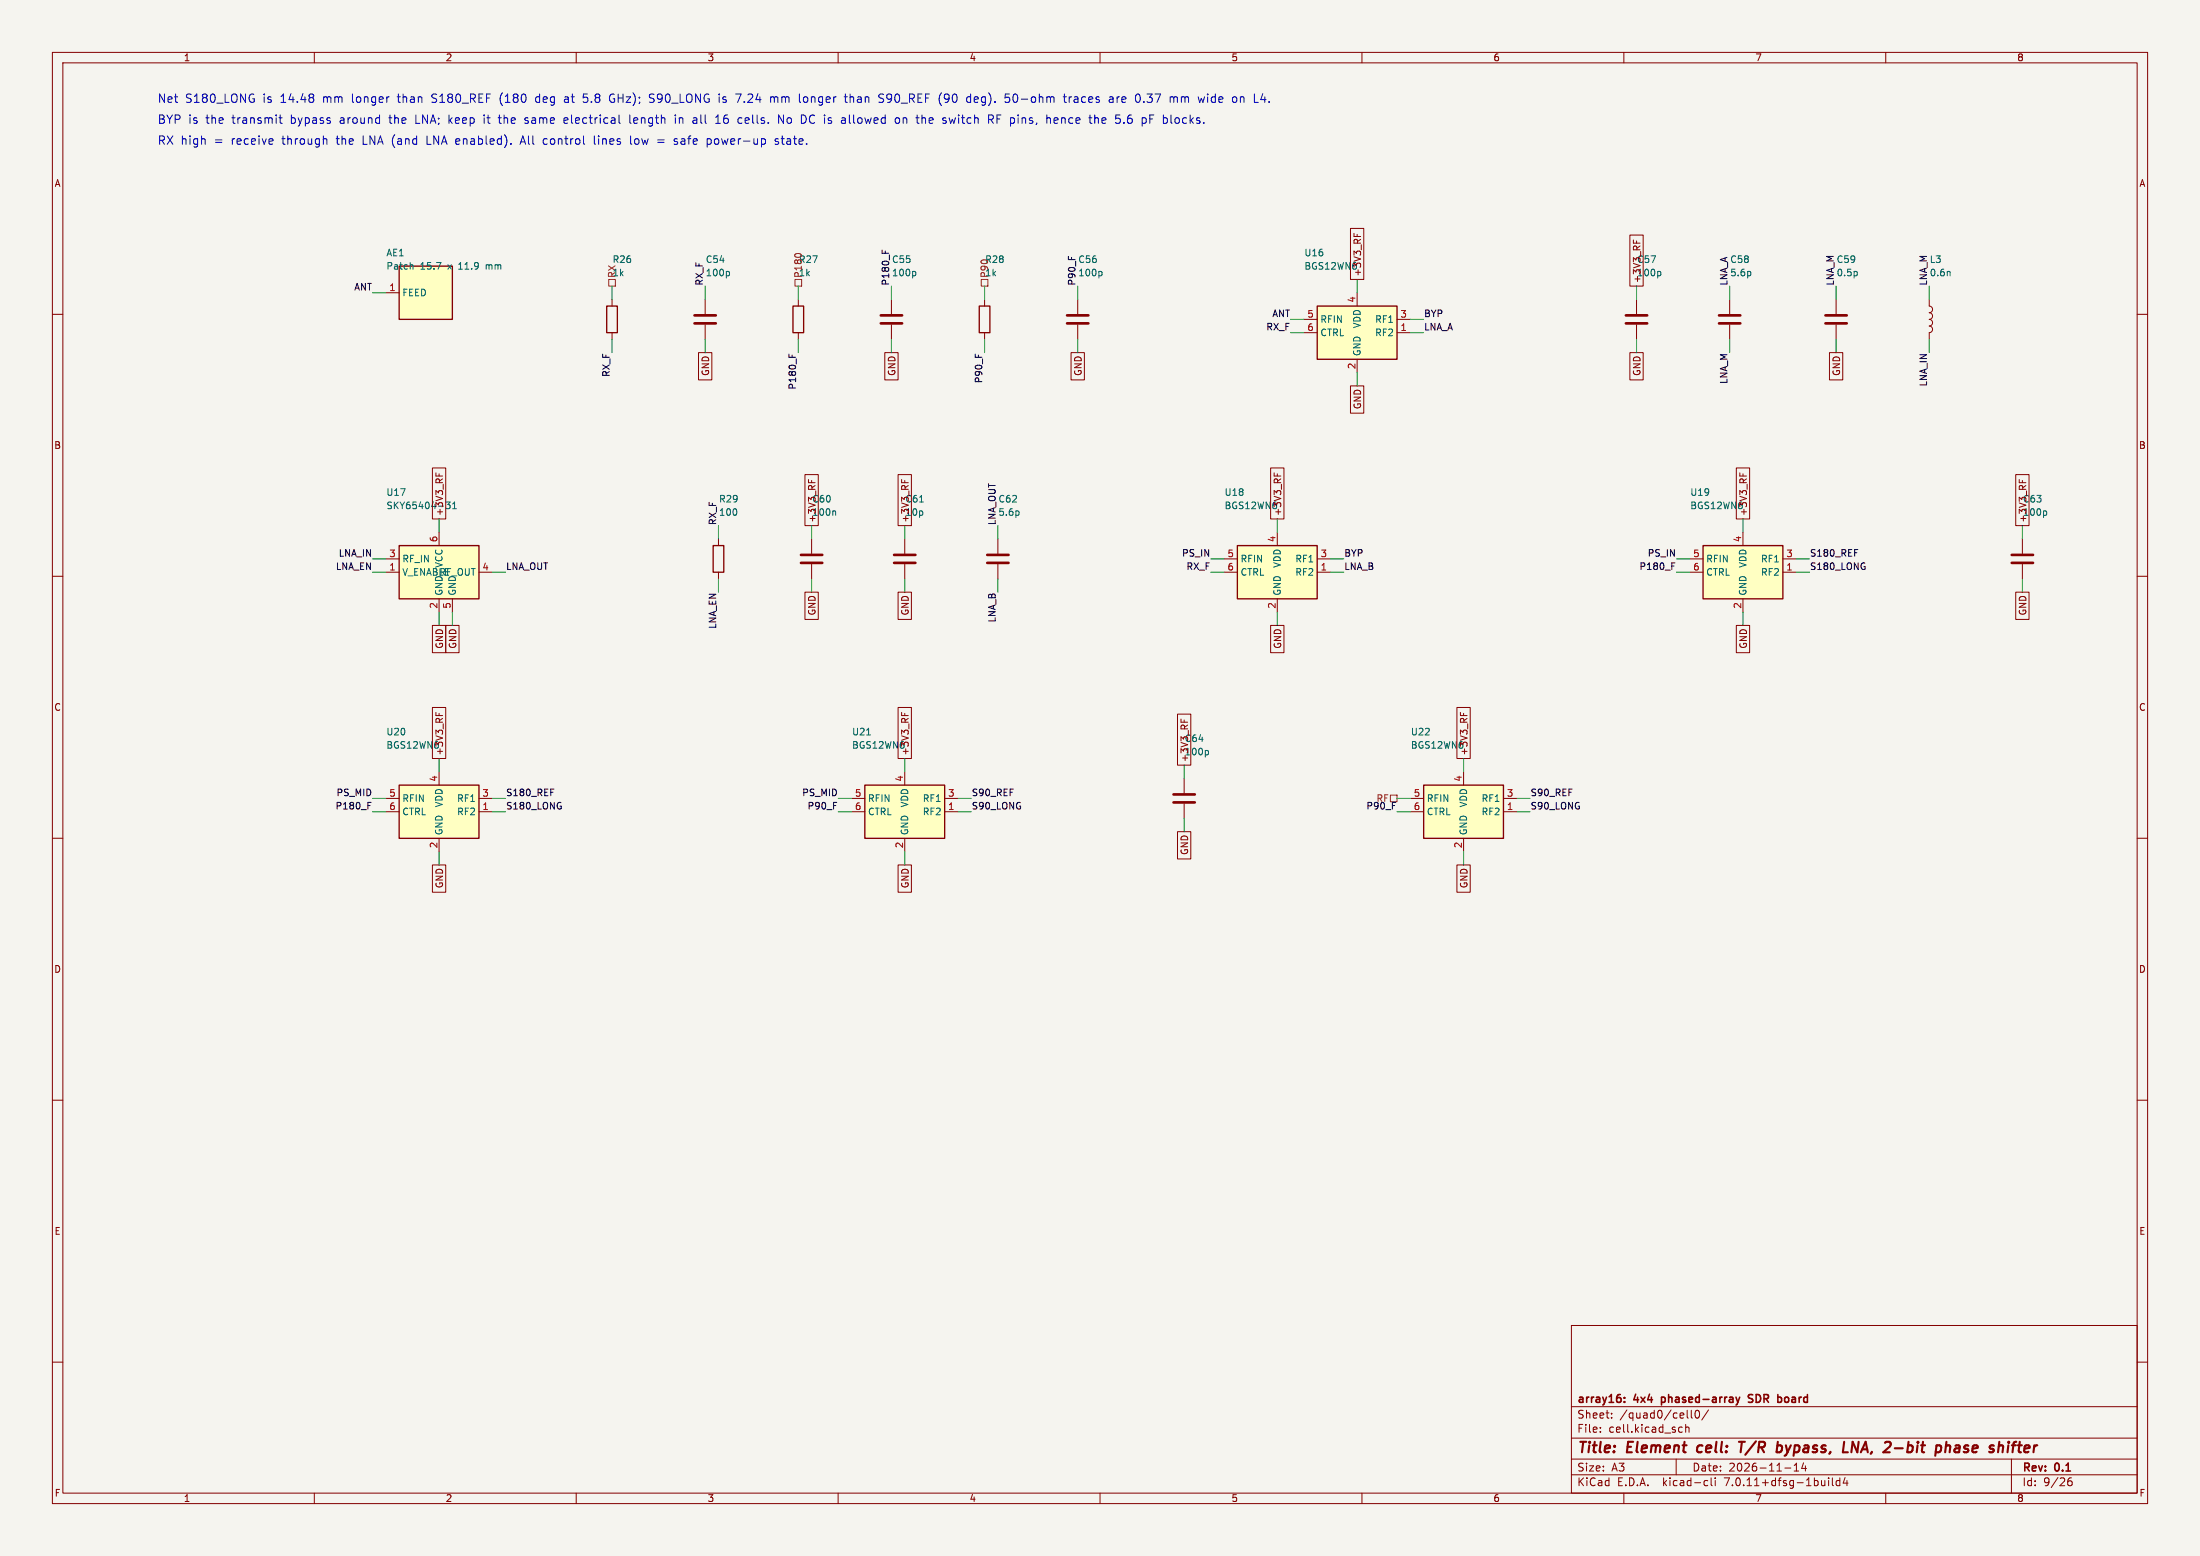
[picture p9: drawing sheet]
<svg xmlns="http://www.w3.org/2000/svg" width="420mm" height="297mm" viewBox="0 0 420 297" stroke-linecap="round" stroke-linejoin="round" font-family="sans-serif">
<path d="M0 0h420v297h-420z" fill="#f5f4ef" stroke="#f5f4ef" stroke-width=".19"/>
<g fill="none" stroke="#840000" stroke-width=".19">
<path d="M10 10h400v277h-400zM12 12h396v273h-396zM60 10v2M110 10v2M160 10v2M210 10v2M260 10v2M310 10v2M360 10v2M10 60h2M73.7 55.9h2.5M116.8 57.2v1.2"/>
<path d="M134.6 57.2v2.7M152.4 57.2v1.2M170.2 57.2v2.7M188 57.2v1.2M205.7 57.2v2.7M257.8 43.6h2.5v9.7h-2.5zM258.5 44.5v.6M259.1 55.9v2.5M259.1 44.7v.4M311.1 44.9h2.6v9.7h-2.6zM311.8 45.8v.6M312.4 57.2v2.7"/>
<path d="M312.4 46v.4M330.2 57.2v2.7M350.5 57.2v2.7M368.3 57.2v1.2a.64 .64 0 0 1 .6 .7 .64 .64 0 0 1-.6 .6 .64 .64 0 0 1 .6 .6 .64 .64 0 0 1-.6 .7 .64 .64 0 0 1 .6 .6 .64 .64 0 0 1-.6 .6 .64 .64 0 0 1 .6 .7 .64 .64 0 0 1-.6 .6v1.3M408 60h2M116.8 63.5v1.3M133.3 67.3h2.6v5.2h-2.6zM134.6 62v2.8M152.4 63.5v1.3M168.9 67.3h2.6v5.2h-2.6zM170.2 62v2.8M188 63.5v1.3"/>
<path d="M204.5 67.3h2.5v5.2h-2.5zM205.7 62v2.8M248.9 63.5h2.6M248.9 61h2.6M257.8 73.7h2.5v5.2h-2.5zM259.1 68.6v2.5M266.7 63.5h2.5M266.7 61h2.5M311.1 67.3h2.6v5.2h-2.6zM312.4 62v2.8M330.2 62v2.8M349.2 67.3h2.6v5.2h-2.6z"/>
<path d="M350.5 62v2.8M82.5 89.3h2.6v9.8h-2.6zM83.2 90.3v.6M83.8 90.4v.5M153.7 90.6h2.5v9.7h-2.5zM154.3 91.5v.6M154.9 91.7v.4M171.4 90.6h2.6v9.7h-2.6zM172.1 91.5v.6M172.7 91.7v.4M242.6 89.3h2.5v9.8h-2.5zM243.2 90.3v.6"/>
<path d="M243.8 90.4v.5M331.5 89.3h2.5v9.8h-2.5zM332.1 90.3v.6M332.7 90.4v.5M384.8 90.6h2.5v9.7h-2.5zM385.5 91.5v.6M386.1 91.7v.4M10 110h2M73.7 109.2h2.5M73.7 106.7h2.5M82.5 119.4h2.6v5.2h-2.6zM83.8 101.6v2.5"/>
<path d="M83.8 114.3v2.5M85.1 119.4h2.5v5.2h-2.5zM86.4 114.3v2.5M91.4 109.2h2.6M137.2 102.9v1.2M137.2 109.2v1.3M153.7 113h2.5v5.2h-2.5zM154.9 102.9v2.8M154.9 107.7v2.8M171.4 113h2.6v5.2h-2.6zM172.7 102.9v2.8M172.7 107.7v2.8"/>
<path d="M190.5 102.9v2.8M190.5 107.7v2.8M233.7 109.2h2.5M233.7 106.7h2.5M242.6 119.4h2.5v5.2h-2.5zM243.8 101.6v2.5M243.8 114.3v2.5M251.5 109.2h2.5M251.5 106.7h2.5M322.6 109.2h2.5M322.6 106.7h2.5M331.5 119.4h2.5v5.2h-2.5z"/>
<path d="M332.7 101.6v2.5M332.7 114.3v2.5M340.4 109.2h2.5M340.4 106.7h2.5M384.8 113h2.5v5.2h-2.5zM386.1 102.9v2.8M386.1 107.7v2.8M408 110h2M82.5 135h2.6v9.8h-2.6zM83.2 136v.6M83.8 136.2v.4M171.4 135h2.6v9.8h-2.6z"/>
<path d="M172.1 136v.6M172.7 136.2v.4M224.8 136.3h2.5v9.8h-2.5zM225.5 137.2v.7M226.1 137.4v.5M278.1 135h2.6v9.8h-2.6zM278.8 136v.6M279.4 136.2v.4M10 160h2M73.7 154.9h2.5M73.7 152.4h2.5M83.8 147.3v2.6"/>
<path d="M91.4 154.9h2.6M91.4 152.4h2.6M162.6 154.9h2.5M162.6 152.4h2.5M172.7 147.3v2.6M180.3 154.9h2.6M180.3 152.4h2.6M224.8 158.8h2.5v5.2h-2.5zM226.1 148.6v2.8M226.1 153.4v2.8M269.2 154.9h2.6M269.2 152.4h2.6"/>
<path d="M279.4 147.3v2.6M287 154.9h2.6M287 152.4h2.6M408 160h2M82.5 165.1h2.6v5.2h-2.6zM83.8 160v2.6M171.4 165.1h2.6v5.2h-2.6zM172.7 160v2.6M278.1 165.1h2.6v5.2h-2.6zM279.4 160v2.6M10 210h2M408 210h2"/>
<path d="M10 260h2M300 253h108v32h-108zM408 260h2M300 278.5h108M300 274.5h108M300 268.5h108M305.5 273.2v.2M305.5 272.5v.1M307.7 270.5v.2M307.7 269.8v.1M320 278.5v3M320.6 273.3h.6"/>
<path d="M320.6 272.5h.6M321.8 272.5l.2-.1 .4 .1v.9M321.8 271.9v1.5M322.1 269.2v1.3l.2 .2M322.9 269.2v1.3l.2 .2M323.7 269.3a.81 .81 0 0 0 .4 1.4l.2-.2 .1-.4-.1-.8M326.2 269.1l-1.3 1.9M342.5 279.7l.4-.4v1.5M344.3 279.2l-.4 1.1h1M344.7 279.8v1M384 278.5v6.5M60 285v2"/>
<path d="M110 285v2M160 285v2M210 285v2M260 285v2M300 281.5h108M310 285v2M325.6 282.6l.4 .1M326 283.5l-.4 .1M326.7 282.1v1.3l.2 .2M327.4 282.1v.1M327.4 282.6v1M340.7 280.2h1.2"/>
<path d="M342.5 280.8h.9M349.1 282.1v.1M349.1 282.6v1M349.8 282.1v1.3l.2 .2M351.2 282.7l-.4-.1-.3 .3 .2 .6h.5M351.2 282.1v1.5M352.2 282l-.3 1.1h.9M352.6 282.6v1M360 285v2M394.7 282.9l.3-.2h.4l.2 .2v.4l-.3 .3h-.3l-.3-.3M395.4 282.1a.6 .6 0 0 0-.7 .6"/>
</g>
<g fill="none" stroke="#840000" stroke-width=".4">
<path d="M324.1 276.1l-.1 .7 .3 .4M332 275.2h1.1M332.5 275.2l-.2 2M339.3 276h.8l.1 .3-.1 .5a.66 .66 0 0 1-.9 .3M339.4 275.2l-.3 2M340.9 277.8l-.2 .1M353.4 277.2l.3-2 .9 2M361.7 276.4h1.5M371.5 276.1a.49 .49 0 0 1 .8 .1l-.1 1M371.6 275.2l-.3 2M373.5 275.9l-.2 .1M373.9 276.4h-.5a.4 .4 0 0 0-.3 .4 .4 .4 0 0 0 .2 .4h.5"/>
<path d="M383.5 275.2v.2M384.1 275.9h.7M384.7 275.2l-.3 .3-.2 1.7"/>
</g>
<path d="M310.1 267.5v.2M310.1 266.8v.1M317.2 266.7v1.5M317.2 267.6l.1 .1M317.3 266.7l-.1 .1M331.4 266.7l.4 1M331.8 267.7l-.2 .3M332.1 266.7l-.3 1M333.8 267.6h.7M334.6 266.3l-.6-.1-.2 .3 .1 .3 .6 .2" fill="none" stroke="#840000" stroke-width=".3"/>
<g fill="#ffffc2" stroke="#ffffc2" stroke-width=".19">
<path d="M76.2 50.8h10.2v10.2h-10.2z"/>
<path d="M76.2 149.9h15.2v10.1h-15.2z"/>
<path d="M251.5 58.4h15.2v10.2h-15.2z"/>
<path d="M165.1 149.9h15.2v10.1h-15.2z"/>
<path d="M325.1 104.1h15.3v10.2h-15.3z"/>
<path d="M76.2 104.1h15.2v10.2h-15.2z"/>
<path d="M271.8 149.9h15.2v10.1h-15.2z"/>
<path d="M236.2 104.1h15.3v10.2h-15.3z"/>
</g>
<path d="M76.2 50.8h10.2v10.2h-10.2zM115.8 58.4h2.1v5.1h-2.1zM151.4 58.4h2v5.1h-2zM186.9 58.4h2.1v5.1h-2.1zM251.5 58.4h15.2v10.2h-15.2zM76.2 104.1h15.2v10.2h-15.2zM136.1 104.1h2.1v5.1h-2.1zM236.2 104.1h15.3v10.2h-15.3zM325.1 104.1h15.3v10.2h-15.3zM76.2 149.9h15.2v10.1h-15.2zM165.1 149.9h15.2v10.1h-15.2zM271.8 149.9h15.2v10.1h-15.2z" fill="none" stroke="#840000" stroke-width=".25"/>
<g fill="none" stroke="#006464" stroke-width=".19">
<path d="M78.7 50.5l.2 .2v.7M139 51.8l.3 .2v.4l-.3 .2M174.6 51.8l.2 .2v.4l-.2 .2M210.1 51.8l.3 .2v.4l-.3 .2M316.8 51.8l.3 .2v.4l-.3 .2M334.2 51.9v.6M354.5 51.9v.6M372.2 51.9l.1 .7M85.1 95.8h.8l-.4 .5 .4 .1v.5l-.2 .2h-.4M86.4 97.1h.7M86.4 96.2l.4-.4v1.3M159.3 97.5l.2 .2v.7"/>
<path d="M175.6 95.8h.7M194.5 97.6v.6M390.5 97.5l.2 .3v.3l-.2 .3M165.5 140.3h.7M230.5 143.2l.2 .3v.3l-.2 .3"/>
</g>
<g fill="none" stroke="#840000" stroke-width=".51">
<path d="M132.6 61.7h4.1M132.6 60.2h4.1M168.1 61.7h4.1M168.1 60.2h4.1M203.7 61.7h4.1M203.7 60.2h4.1M310.4 61.7h4.1M310.4 60.2h4.1M328.2 61.7h4M328.2 60.2h4M348.5 61.7h4.1M348.5 60.2h4.1"/>
<path d="M152.9 107.4h4.1M152.9 105.9h4.1M170.7 107.4h4.1M170.7 105.9h4.1M188.5 107.4h4M188.5 105.9h4M384 107.4h4.1M384 105.9h4.1M224 153.2h4.1M224 151.6h4.1"/>
</g>
<path d="M116.2 53.3h1.3v1.3h-1.3zM151.8 53.3h1.2v1.3h-1.2zM151.8 48.5l.4-.1 .7 .1M187.3 53.3h1.3v1.3h-1.3zM265.4 151.8h1.3v1.2h-1.3z" fill="none" stroke="#725600" stroke-width=".19"/>
<path d="M168.4 47.7v.6M150.6 67.6v.6M319.2 107.4h.6M354.1 104.9h.6M355.8 108.2h.3l-.1 .4M70.2 153.2h.6M105.1 150.6h.7M106.9 153.9h.2v.5" fill="none" stroke="#0f0f0f" stroke-width=".19"/>
<g fill="none" stroke="#0000c2" stroke-width=".19">
<path d="M102.4 18.6l-.1 .2v.4l.1 .3M108.3 18.5l-.5 .1M108.3 18.9h-.3a.31 .31 0 0 0-.3 .3 .31 .31 0 0 0 .3 .3h.3M111.3 19.4l.6 .1M112.2 17.9h-.8l-.1 .8 .6-.1M117.1 17.9a.8 .8 0 0 0-.8 .8 .8 .8 0 0 0 .7 .8M124 19.5h.7M124 18.4l.1 .2 .6 .3M124.9 18l-.6-.1-.3 .3M138 19.5h.1M138.2 18.5l-.2 .2 .2 .3M140.4 17.9h1.1l-.7 1.6"/>
<path d="M147.1 18.6l.5-.1 .2 .2M147.8 18.7v.8M148.3 18.5l-.4 .1-.1 .1M153.9 18.5l-.4 .1-.1 .2 .1 .6 .4 .1M161.1 18.5h.7M161.4 19.3l.4 .2M162.3 17.9v1.6M162.7 18.5l-.4 .1M168.1 18.7l.4 .2 .2 .3-.3 .3h-.4M168.1 17.9l.6 .1M169.4 18.1v.7M180.3 18.8l.3 .1h.4"/>
<path d="M181 19.4l-.6 .1M181 18l-.4-.1-.3 .2M186.5 18.5h-.3l-.2 .2 .1 .8h.4M186.7 18.9l-.7 .1M191.9 17.9h.8M192.6 18.6l.2 .3-.2 .6M193.9 17.9a.85 .85 0 0 0-.5 .8 .85 .85 0 0 0 .5 .8M203 18.5h.6M203.2 17.9v1.4l.4 .2M204.1 18.5v1M204.6 18.5l-.3 .1-.2 .2M205.3 18.5l-.2 .1"/>
<path d="M205.3 18.9a.31 .31 0 0 0-.3 .3 .31 .31 0 0 0 .3 .3M213.3 18.5v1M213.7 18.5l-.3 .1-.1 .2M219 17.9h1M219 19.4l.2 .1M225.5 18.5v1M226 18.5l-.5 .1M231.4 18.6l-.2 .2v.4l.2 .3M237.3 18.5l.2 .2v.8M242.3 19.4v.1M53.3 22.5h.6M53.5 21.9v1.4l.4 .2"/>
<path d="M62.2 26.5l.2 .2v.8M81.5 25.9v1.6h.8M92.4 21.9v.2M92.4 22.5v1M95.1 22.5h.6M95.3 21.9v1.4l.2 .2M99.4 27.1h.8M99.8 25.9l-.5 1.6M100.2 23.5h.5M100.7 22.5l-.4 .1-.1 .1 .1 .2 .4 .1M104.3 26.5l-.4 .1-.2 .2 .1 .6 .5 .1M108.3 22.6l-.4-.1-.2 .2v.8h.6"/>
<path d="M108.4 22.9l-.7 .1M113.5 25.9v1.4l.2 .2M118.3 23.5h.1M120.2 21.9v1.4l.3 .2M120.4 25.9v1.4l.2 .2M125.6 26.7h1.2M125.6 27.2h1.2M128.9 21.9v.2M128.9 22.5v1M128.9 27l.4 .1 .1 .2-.3 .2h-.3M128.9 26.5l.4 .1M129.7 22.5v1"/>
<path d="M129.8 22.6h-.1M132.5 22.5h.3l.2 .2v.8M133 23.5h-.5M133 22.9h-.5M135.2 26.5l.4 .1 .2 .2-.1 .6-.5 .1M136.6 23.5h.9M136.8 22.3l.3-.4v1.6M141.5 22.5l.1 .1M141.6 23.5h-.1M148.6 26.6l-.4-.1-.2 .2v.2l.6 .2v.4h-.6M149.1 26.5h.6M149.6 21.9v1.6l-.9-1.6v1.6"/>
<path d="M154.6 22.3v.9M162.1 21.9v1.4l.3 .2M171.2 22.5l.4 .1 .1 .2v.6l-.5 .1M172.4 22.5v1M172.9 22.5l-.5 .1M176.6 22.6l.1 .9M182.4 22.5l-.3 1-.3-.7-.3 .7M190.3 22.7h.6M191.1 21.9h-.8v1.6M201.2 22.7l.2-.2h.4l.2 .2v.2l-.8 .1M201.2 23.3l.2 .2h.5M210.9 22.5h-.3l-.2 .2v.8h.5"/>
<path d="M211.1 22.9l-.7 .1M215.8 22.6h-.4l-.2 .3M216 21.9a.63 .63 0 0 0-.8 .7l.1 .8 .5 .1M225 22.6l.1 .2v.4l-.1 .3"/>
</g>
<g fill="none" stroke="#009600" stroke-width=".19">
<path d="M71.1 55.9h2.6M116.8 54.6v2.6M134.6 54.6v2.6M152.4 54.6v2.6M170.2 54.6v2.6M188 54.6v2.6M205.7 54.6v2.6M259.1 53.3v2.6M312.4 54.6v2.6M330.2 54.6v2.6M350.5 54.6v2.6M368.3 54.6v2.6"/>
<path d="M116.8 64.8v2.5M134.6 64.8v2.5M152.4 64.8v2.5M170.2 64.8v2.5M188 64.8v2.5M205.7 64.8v2.5M246.4 61h2.5M246.4 63.5h2.5M259.1 71.1v2.6M269.2 61h2.6M269.2 63.5h2.6M312.4 64.8v2.5"/>
<path d="M330.2 64.8v2.5M350.5 64.8v2.5M368.3 64.8v2.5M83.8 99.1v2.5M243.8 99.1v2.5M332.7 99.1v2.5M71.1 106.7h2.6M71.1 109.2h2.6M83.8 116.8v2.6M86.4 116.8v2.6M94 109.2h2.5M137.2 100.3v2.6"/>
<path d="M137.2 110.5v2.5M154.9 100.3v2.6M154.9 110.5v2.5M172.7 100.3v2.6M172.7 110.5v2.5M190.5 100.3v2.6M190.5 110.5v2.5M231.1 106.7h2.6M231.1 109.2h2.6M243.8 116.8v2.6M254 106.7h2.5M254 109.2h2.5"/>
<path d="M320 106.7h2.6M320 109.2h2.6M332.7 116.8v2.6M342.9 106.7h2.5M342.9 109.2h2.5M386.1 100.3v2.6M386.1 110.5v2.5M71.1 154.9h2.6M71.1 152.4h2.6M83.8 144.8v2.5M94 154.9h2.5M94 152.4h2.5"/>
<path d="M160 154.9h2.6M160 152.4h2.6M172.7 144.8v2.5M182.9 154.9h2.5M182.9 152.4h2.5M226.1 146.1v2.5M226.1 156.2v2.6M266.7 154.9h2.5M266.7 152.4h2.5M279.4 144.8v2.5M289.6 154.9h2.5M289.6 152.4h2.5"/>
<path d="M83.8 162.6v2.5M172.7 162.6v2.5M279.4 162.6v2.5"/>
</g>
<g font-size="2.8" fill="#840000">
<text x="301" y="277.9">Title:</text>
<text x="310.6" y="277.9">Element</text>
<text x="324.9" y="277.9">cell:</text>
<text x="333.7" y="277.9">T/R</text>
<text x="341.6" y="277.9">bypass,</text>
<text x="355.1" y="277.9">LNA,</text>
<text x="363.8" y="277.9">2-bit</text>
<text x="374.4" y="277.9">phase</text>
<text x="385.5" y="277.9">shifter</text>
</g>
<g font-size="2.2" fill="#0000c2">
<text x="30" y="23.7">BYP is</text>
<text x="30" y="19.8">Net</text>
<text x="35.3" y="19.8">S180_LONG</text>
<text x="39.3" y="23.7">the</text>
<text x="44.4" y="23.7">transmit</text>
<text x="50.2" y="19.8">is</text>
<text x="53.6" y="19.8">14.48</text>
<text x="55.7" y="23.7">bypass</text>
<text x="61.9" y="19.8">mm</text>
<text x="65.2" y="23.7">around</text>
<text x="67.5" y="19.8">longer</text>
<text x="74.8" y="23.7">the</text>
<text x="76.4" y="19.8">than</text>
<text x="79.9" y="23.7">LNA; keep</text>
<text x="83" y="19.8">S180_REF</text>
<text x="93.2" y="23.7">it</text>
<text x="96.1" y="19.8">(180</text>
<text x="96.2" y="23.7">the</text>
<text x="101.3" y="23.7">same</text>
<text x="103.1" y="19.8">deg</text>
<text x="108.7" y="19.8">at</text>
<text x="108.9" y="23.7">electrical</text>
<text x="112.4" y="19.8">5.8</text>
<text x="117.6" y="19.8">GHz);</text>
<text x="121.5" y="23.7">length</text>
<text x="125.3" y="19.8">S90_LONG</text>
<text x="130.4" y="23.7">in</text>
<text x="133.9" y="23.7">all</text>
<text x="138.4" y="23.7">16</text>
<text x="138.7" y="19.8">is</text>
<text x="142.2" y="19.8">7.24</text>
<text x="142.8" y="23.7">cells.</text>
<text x="148.8" y="19.8">mm</text>
<text x="150.6" y="23.7">No</text>
<text x="154.5" y="19.8">longer</text>
<text x="155.1" y="23.7">DC is</text>
<text x="163.1" y="23.7">allowed</text>
<text x="163.4" y="19.8">than</text>
<text x="170" y="19.8">S90_REF</text>
<text x="173.5" y="23.7">on</text>
<text x="177.8" y="23.7">the</text>
<text x="181.5" y="19.8">(90</text>
<text x="182.9" y="23.7">switch</text>
<text x="187" y="19.8">deg).</text>
<text x="191.7" y="23.7">RF pins,</text>
<text x="194.5" y="19.8">50-ohm</text>
<text x="203.1" y="23.7">hence</text>
<text x="205.9" y="19.8">traces</text>
<text x="211.4" y="23.7">the</text>
<text x="214.6" y="19.8">are</text>
<text x="216.5" y="23.7">5.6</text>
<text x="219.8" y="19.8">0.37</text>
<text x="221.7" y="23.7">pF</text>
<text x="225.9" y="23.7">blocks.</text>
<text x="226.5" y="19.8">mm</text>
<text x="232.1" y="19.8">wide</text>
<text x="238.7" y="19.8">on</text>
<text x="30" y="27.7">RX high</text>
<text x="40.9" y="27.7">=</text>
<text x="44.3" y="27.7">receive</text>
<text x="54.1" y="27.7">through</text>
<text x="64.6" y="27.7">the</text>
<text x="69.7" y="27.7">LNA (and</text>
<text x="82.1" y="27.7">LNA enabled).</text>
<text x="100.4" y="27.7">All</text>
<text x="104.8" y="27.7">control</text>
<text x="114.6" y="27.7">lines</text>
<text x="121.7" y="27.7">low</text>
<text x="127" y="27.7">=</text>
<text x="130.3" y="27.7">safe</text>
<text x="136.7" y="27.7">power-up</text>
<text x="149.9" y="27.7">state.</text>
</g>
<g font-size="2.1" fill="#840000">
<text x="301" y="268.2">array16:</text>
<text x="312" y="268.2">4x4</text>
<text x="317.8" y="268.2">phased-array</text>
<text x="335.1" y="268.2">SDR</text>
<text x="341.2" y="268.2">board</text>
<text x="301" y="273.7">File:</text>
<text x="301" y="271">Sheet:</text>
<text x="307.1" y="273.7">cell.kicad_sch</text>
<text x="309.2" y="271">/quad0/cell0/</text>
<text x="301" y="281.1">Size:</text>
<text x="307.6" y="281.1">A3</text>
<text x="323" y="281.1">Date:</text>
<text x="330" y="281.1">2026-11-14</text>
<text x="386" y="281.3">Rev:</text>
<text x="392.4" y="281.3">0.1</text>
<text x="301" y="283.9">KiCad</text>
<text x="308.7" y="283.9">E.D.A.</text>
<text x="317.6" y="283.9">kicad-cli</text>
<text x="329.5" y="283.9">7.0.11+dfsg-1build4</text>
<text x="386" y="283.9">Id:</text>
<text x="390.1" y="283.9">9/26</text>
</g>
<g font-size="1.8" fill="#840000">
<text x="35" y="11.9">1</text>
<text x="85" y="11.9">2</text>
<text x="135" y="11.9">3</text>
<text x="185" y="11.9">4</text>
<text x="235" y="11.9">5</text>
<text x="285" y="11.9">6</text>
<text x="335" y="11.9">7</text>
<text x="385" y="11.9">8</text>
<text x="10.3" y="35.9">A</text>
<text x="408.3" y="35.9">A</text>
<text x="260" y="52.9" transform="rotate(-90 260 52.9)">+3V3_RF</text>
<text x="312.4" y="50.4">C57</text>
<text x="312.4" y="52.9">100p</text>
<text x="313.4" y="54.1" transform="rotate(-90 313.4 54.1)">+3V3_RF</text>
<text x="135.6" y="71.9" transform="rotate(-90 135.6 71.9)">GND</text>
<text x="171.1" y="71.9" transform="rotate(-90 171.1 71.9)">GND</text>
<text x="206.7" y="71.9" transform="rotate(-90 206.7 71.9)">GND</text>
<text x="313.4" y="71.9" transform="rotate(-90 313.4 71.9)">GND</text>
<text x="351.5" y="71.9" transform="rotate(-90 351.5 71.9)">GND</text>
<text x="260" y="78.2" transform="rotate(-90 260 78.2)">GND</text>
<text x="10.3" y="85.9">B</text>
<text x="408.2" y="85.9">B</text>
<text x="84.8" y="98.6" transform="rotate(-90 84.8 98.6)">+3V3_RF</text>
<text x="154.9" y="98.7">100n</text>
<text x="154.9" y="96.1">C60</text>
<text x="155.9" y="99.9" transform="rotate(-90 155.9 99.9)">+3V3_RF</text>
<text x="172.7" y="96.1">C61</text>
<text x="172.7" y="98.7">10p</text>
<text x="173.7" y="99.9" transform="rotate(-90 173.7 99.9)">+3V3_RF</text>
<text x="244.8" y="98.6" transform="rotate(-90 244.8 98.6)">+3V3_RF</text>
<text x="333.7" y="98.6" transform="rotate(-90 333.7 98.6)">+3V3_RF</text>
<text x="386.1" y="96.1">C63</text>
<text x="386.1" y="98.7">100p</text>
<text x="387" y="99.9" transform="rotate(-90 387 99.9)">+3V3_RF</text>
<text x="155.9" y="117.6" transform="rotate(-90 155.9 117.6)">GND</text>
<text x="173.7" y="117.6" transform="rotate(-90 173.7 117.6)">GND</text>
<text x="387" y="117.6" transform="rotate(-90 387 117.6)">GND</text>
<text x="84.8" y="123.9" transform="rotate(-90 84.8 123.9)">GND</text>
<text x="87.3" y="123.9" transform="rotate(-90 87.3 123.9)">GND</text>
<text x="244.8" y="123.9" transform="rotate(-90 244.8 123.9)">GND</text>
<text x="333.7" y="123.9" transform="rotate(-90 333.7 123.9)">GND</text>
<text x="10.3" y="135.9">C</text>
<text x="408.2" y="135.9">C</text>
<text x="226.1" y="141.8">C64</text>
<text x="84.8" y="144.3" transform="rotate(-90 84.8 144.3)">+3V3_RF</text>
<text x="173.7" y="144.3" transform="rotate(-90 173.7 144.3)">+3V3_RF</text>
<text x="226.1" y="144.4">100p</text>
<text x="227" y="145.6" transform="rotate(-90 227 145.6)">+3V3_RF</text>
<text x="280.4" y="144.3" transform="rotate(-90 280.4 144.3)">+3V3_RF</text>
<text x="227" y="163.3" transform="rotate(-90 227 163.3)">GND</text>
<text x="84.8" y="169.6" transform="rotate(-90 84.8 169.6)">GND</text>
<text x="173.7" y="169.6" transform="rotate(-90 173.7 169.6)">GND</text>
<text x="280.4" y="169.6" transform="rotate(-90 280.4 169.6)">GND</text>
<text x="10.3" y="185.9">D</text>
<text x="408.2" y="185.9">D</text>
<text x="10.3" y="235.9">E</text>
<text x="408.3" y="235.9">E</text>
<text x="10.3" y="285.9">F</text>
<text x="35" y="286.9">1</text>
<text x="85" y="286.9">2</text>
<text x="135" y="286.9">3</text>
<text x="185" y="286.9">4</text>
<text x="235" y="286.9">5</text>
<text x="285" y="286.9">6</text>
<text x="335" y="286.9">7</text>
<text x="385" y="286.9">8</text>
<text x="408.3" y="285.9">F</text>
</g>
<g font-size="1.8" fill="#006464">
<text x="73.7" y="49.1">AE1</text>
<text x="73.7" y="51.7">Patch</text>
<text x="80.2" y="51.7">15.7</text>
<text x="85.6" y="51.7">x</text>
<text x="87.8" y="51.7">11.9</text>
<text x="93.2" y="51.7">mm</text>
<text x="116.8" y="50.4">R26</text>
<text x="134.6" y="52.9">100p</text>
<text x="134.6" y="50.4">C54</text>
<text x="170.2" y="52.9">100p</text>
<text x="188" y="50.4">R28</text>
<text x="205.7" y="52.9">100p</text>
<text x="248.9" y="49.1">U16</text>
<text x="248.9" y="51.7">BGS12WN6</text>
<text x="330.2" y="50.4">C58</text>
<text x="330.2" y="52.9">5.6p</text>
<text x="350.5" y="50.4">C59</text>
<text x="350.5" y="52.9">0.5p</text>
<text x="368.3" y="50.4">L3</text>
<text x="368.3" y="52.9">0.6n</text>
<text x="76.7" y="56.7">FEED</text>
<text x="252" y="61.8">RFIN</text>
<text x="252" y="64.4">CTRL</text>
<text x="259.9" y="62.8" transform="rotate(-90 259.9 62.8)">VDD</text>
<text x="262.4" y="64.4">RF2</text>
<text x="262.4" y="61.8">RF1</text>
<text x="259.9" y="68.1" transform="rotate(-90 259.9 68.1)">GND</text>
<text x="73.7" y="94.8">U17</text>
<text x="233.7" y="94.8">U18</text>
<text x="322.6" y="94.8">U19</text>
<text x="73.7" y="97.4">SKY65404-31</text>
<text x="137.2" y="98.7">100</text>
<text x="137.2" y="96.1">R29</text>
<text x="190.5" y="98.7">5.6p</text>
<text x="233.7" y="97.4">BGS12WN6</text>
<text x="322.6" y="97.4">BGS12WN6</text>
<text x="76.7" y="107.5">RF_IN</text>
<text x="236.7" y="107.5">RFIN</text>
<text x="247.2" y="107.5">RF1</text>
<text x="325.6" y="107.5">RFIN</text>
<text x="336.1" y="107.5">RF1</text>
<text x="76.7" y="110.1">V_ENABLE</text>
<text x="83.8" y="110.1">RF_OUT</text>
<text x="84.7" y="113.8" transform="rotate(-90 84.7 113.8)">GND</text>
<text x="84.7" y="108.5" transform="rotate(-90 84.7 108.5)">VCC</text>
<text x="87.2" y="113.8" transform="rotate(-90 87.2 113.8)">GND</text>
<text x="236.7" y="110.1">CTRL</text>
<text x="244.7" y="113.8" transform="rotate(-90 244.7 113.8)">GND</text>
<text x="244.7" y="108.5" transform="rotate(-90 244.7 108.5)">VDD</text>
<text x="247.2" y="110.1">RF2</text>
<text x="325.6" y="110.1">CTRL</text>
<text x="333.6" y="113.8" transform="rotate(-90 333.6 113.8)">GND</text>
<text x="333.6" y="108.5" transform="rotate(-90 333.6 108.5)">VDD</text>
<text x="336.1" y="110.1">RF2</text>
<text x="73.7" y="140.6">U20</text>
<text x="73.7" y="143.1">BGS12WN6</text>
<text x="162.6" y="140.6">U21</text>
<text x="162.6" y="143.1">BGS12WN6</text>
<text x="269.3" y="140.6">U22</text>
<text x="269.3" y="143.1">BGS12WN6</text>
<text x="76.7" y="153.3">RFIN</text>
<text x="76.7" y="155.8">CTRL</text>
<text x="84.7" y="154.2" transform="rotate(-90 84.7 154.2)">VDD</text>
<text x="87.2" y="155.8">RF2</text>
<text x="87.2" y="153.3">RF1</text>
<text x="165.6" y="153.3">RFIN</text>
<text x="165.6" y="155.8">CTRL</text>
<text x="173.6" y="154.2" transform="rotate(-90 173.6 154.2)">VDD</text>
<text x="176.1" y="155.8">RF2</text>
<text x="176.1" y="153.3">RF1</text>
<text x="272.3" y="153.3">RFIN</text>
<text x="272.3" y="155.8">CTRL</text>
<text x="280.3" y="154.2" transform="rotate(-90 280.3 154.2)">VDD</text>
<text x="282.7" y="155.8">RF2</text>
<text x="282.7" y="153.3">RF1</text>
<text x="84.7" y="159.5" transform="rotate(-90 84.7 159.5)">GND</text>
<text x="173.6" y="159.5" transform="rotate(-90 173.6 159.5)">GND</text>
<text x="280.3" y="159.5" transform="rotate(-90 280.3 159.5)">GND</text>
</g>
<g font-size="1.8" fill="#725600">
<text x="116.8" y="52.9">1k</text>
<text x="117.7" y="53.1" transform="rotate(-90 117.7 53.1)">RX</text>
<text x="152.4" y="50.4">R27</text>
<text x="152.4" y="52.9">1k</text>
<text x="153.3" y="53.1" transform="rotate(-90 153.3 53.1)">P180</text>
<text x="188" y="52.9">1k</text>
<text x="188.8" y="53.1" transform="rotate(-90 188.8 53.1)">P90</text>
</g>
<g font-size="1.8" fill="#0f0f0f">
<text x="170.2" y="50.4">C55</text>
<text x="205.7" y="50.4">C56</text>
<text x="67.5" y="55.5">ANT</text>
<text x="134.3" y="54.6" transform="rotate(-90 134.3 54.6)">RX_F</text>
<text x="169.8" y="54.6" transform="rotate(-90 169.8 54.6)">P180_F</text>
<text x="205.4" y="54.6" transform="rotate(-90 205.4 54.6)">P90_F</text>
<text x="329.8" y="54.6" transform="rotate(-90 329.8 54.6)">LNA_A</text>
<text x="350.2" y="54.6" transform="rotate(-90 350.2 54.6)">LNA_M</text>
<text x="367.9" y="54.6" transform="rotate(-90 367.9 54.6)">LNA_M</text>
<text x="241.6" y="63.2">RX_F</text>
<text x="242.8" y="60.6">ANT</text>
<text x="271.8" y="60.6">BYP</text>
<text x="271.8" y="63.2">LNA_A</text>
<text x="116.5" y="72" transform="rotate(-90 116.5 72)">RX_F</text>
<text x="152.1" y="74.5" transform="rotate(-90 152.1 74.5)">P180_F</text>
<text x="187.6" y="73.3" transform="rotate(-90 187.6 73.3)">P90_F</text>
<text x="329.8" y="73.4" transform="rotate(-90 329.8 73.4)">LNA_M</text>
<text x="367.9" y="73.9" transform="rotate(-90 367.9 73.9)">LNA_IN</text>
<text x="136.8" y="100.3" transform="rotate(-90 136.8 100.3)">RX_F</text>
<text x="190.2" y="100.3" transform="rotate(-90 190.2 100.3)">LNA_OUT</text>
<text x="190.5" y="96.1">C62</text>
<text x="64.6" y="106.3">LNA_IN</text>
<text x="225.6" y="106.3">PS_IN</text>
<text x="256.5" y="106.3">BYP</text>
<text x="314.5" y="106.3">PS_IN</text>
<text x="345.4" y="106.3">S180_REF</text>
<text x="64" y="108.9">LNA_EN</text>
<text x="96.5" y="108.9">LNA_OUT</text>
<text x="226.4" y="108.9">RX_F</text>
<text x="256.5" y="108.9">LNA_B</text>
<text x="312.9" y="108.9">P180_F</text>
<text x="345.4" y="108.9">S180_LONG</text>
<text x="190.2" y="118.9" transform="rotate(-90 190.2 118.9)">LNA_B</text>
<text x="136.8" y="120.1" transform="rotate(-90 136.8 120.1)">LNA_EN</text>
<text x="64" y="154.6">P180_F</text>
<text x="64.1" y="152.1">PS_MID</text>
<text x="96.5" y="154.6">S180_LONG</text>
<text x="96.5" y="152.1">S180_REF</text>
<text x="153" y="152.1">PS_MID</text>
<text x="154.1" y="154.6">P90_F</text>
<text x="185.4" y="154.6">S90_LONG</text>
<text x="185.4" y="152.1">S90_REF</text>
<text x="260.8" y="154.6">P90_F</text>
<text x="262.7" y="153.3">RF</text>
<text x="292.1" y="152.1">S90_REF</text>
<text x="292.1" y="154.6">S90_LONG</text>
</g>
<g font-size="1.8" fill="#a90000">
<text x="74.2" y="55.6">1</text>
<text x="258.8" y="57.9" transform="rotate(-90 258.8 57.9)">4</text>
<text x="249.5" y="60.7">5</text>
<text x="249.5" y="63.2">6</text>
<text x="267.3" y="63.2">1</text>
<text x="267.3" y="60.7">3</text>
<text x="258.8" y="70.6" transform="rotate(-90 258.8 70.6)">2</text>
<text x="74.2" y="106.4">3</text>
<text x="83.6" y="103.6" transform="rotate(-90 83.6 103.6)">6</text>
<text x="234.2" y="106.4">5</text>
<text x="243.6" y="103.6" transform="rotate(-90 243.6 103.6)">4</text>
<text x="252" y="106.4">3</text>
<text x="323.1" y="106.4">5</text>
<text x="332.5" y="103.6" transform="rotate(-90 332.5 103.6)">4</text>
<text x="340.9" y="106.4">3</text>
<text x="74.2" y="109">1</text>
<text x="92" y="109">4</text>
<text x="234.2" y="109">6</text>
<text x="252" y="109">1</text>
<text x="323.1" y="109">6</text>
<text x="340.9" y="109">1</text>
<text x="83.6" y="116.3" transform="rotate(-90 83.6 116.3)">2</text>
<text x="86.1" y="116.3" transform="rotate(-90 86.1 116.3)">5</text>
<text x="243.6" y="116.3" transform="rotate(-90 243.6 116.3)">2</text>
<text x="332.5" y="116.3" transform="rotate(-90 332.5 116.3)">2</text>
<text x="83.6" y="149.3" transform="rotate(-90 83.6 149.3)">4</text>
<text x="172.5" y="149.3" transform="rotate(-90 172.5 149.3)">4</text>
<text x="279.1" y="149.3" transform="rotate(-90 279.1 149.3)">4</text>
<text x="74.2" y="152.1">5</text>
<text x="74.2" y="154.7">6</text>
<text x="92" y="154.7">1</text>
<text x="92" y="152.1">3</text>
<text x="163.1" y="152.1">5</text>
<text x="163.1" y="154.7">6</text>
<text x="180.9" y="154.7">1</text>
<text x="180.9" y="152.1">3</text>
<text x="269.8" y="152.1">5</text>
<text x="269.8" y="154.7">6</text>
<text x="287.6" y="154.7">1</text>
<text x="287.6" y="152.1">3</text>
<text x="83.6" y="162" transform="rotate(-90 83.6 162)">2</text>
<text x="172.5" y="162" transform="rotate(-90 172.5 162)">2</text>
<text x="279.1" y="162" transform="rotate(-90 279.1 162)">2</text>
</g>
</svg>
